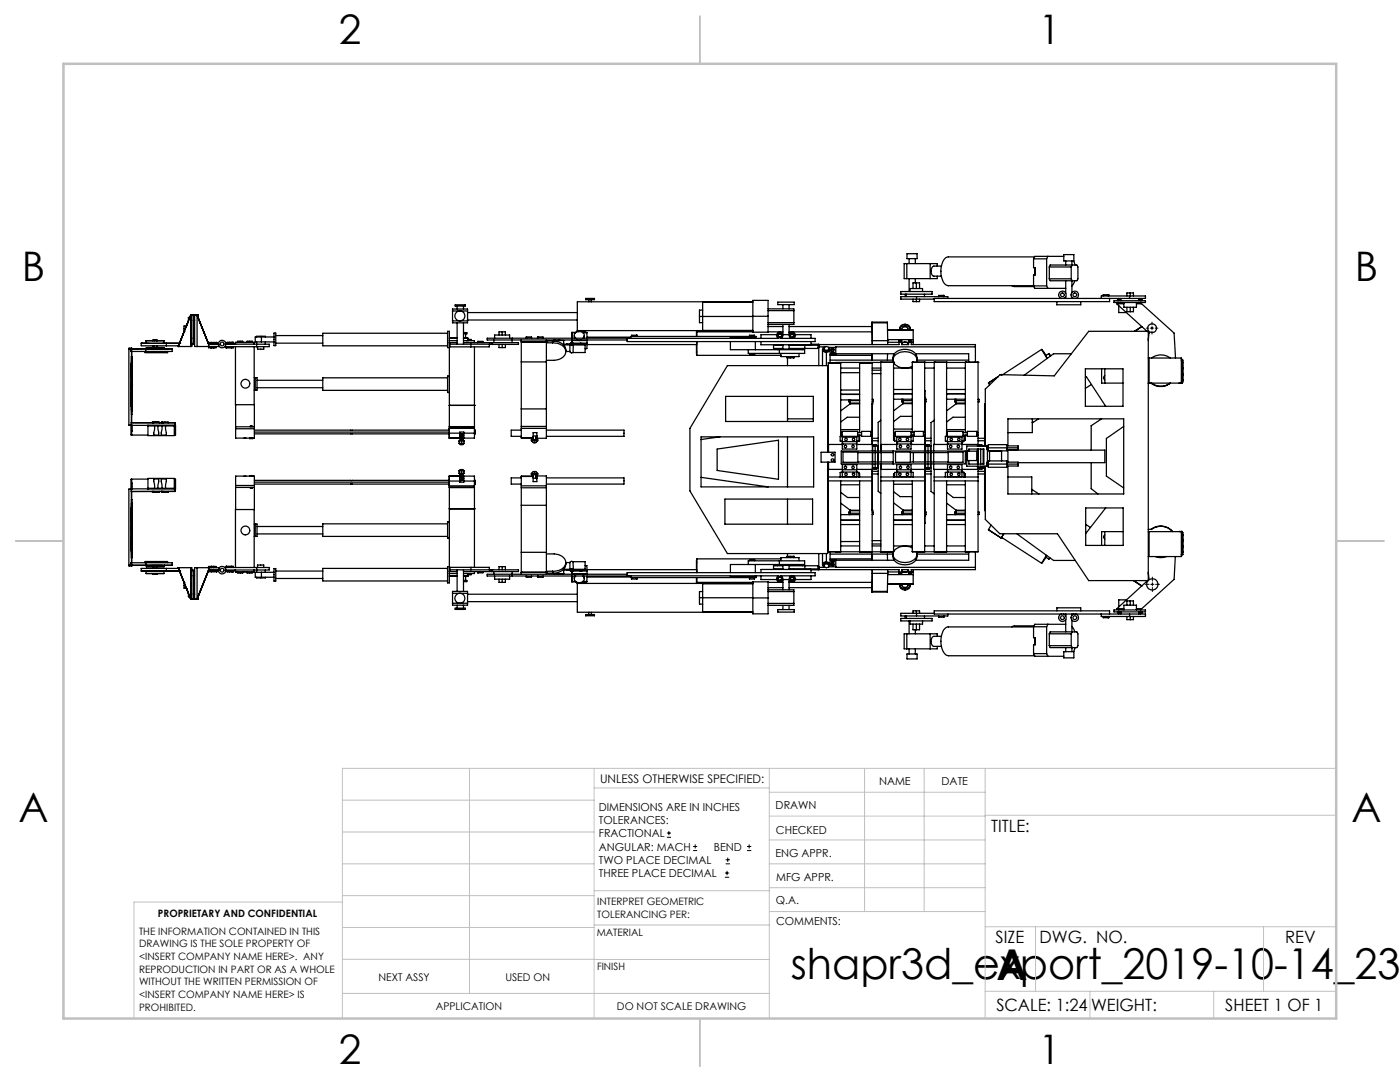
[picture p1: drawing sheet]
<svg xmlns="http://www.w3.org/2000/svg" width="279mm" height="216mm" viewBox="0 0 279 216" stroke-linecap="round" stroke-linejoin="round" font-family="sans-serif">
<g fill="none" stroke="#000" stroke-width=".2">
<path d="M228.7 65.5h.6M229.6 65.5h.6M229.9 64.3v.5M229.9 65.2v.6M229.9 66.1v.6M230.5 65.5h.6M228.5 116.6h.8M229.7 116.6h.6M230 115.1v.9M230 116.3v.6M230 117.2v.8M230.6 116.6h.8"/>
<path d="M133.1 167.1h.8M133.1 166.2h.8M133.5 165.8v.9M138.3 169.7h.8M138.3 168.9h.8M138.7 168.5v.8M144.7 175h.8M144.7 174.2h.8M144.8 172.4h.9M144.8 171.6h.9M145.1 173.8v.8M145.2 171.1v.9"/>
<path d="M149.1 169.7h.8M149.1 168.9h.8M149.5 168.5v.8"/>
</g>
<g fill="none" stroke="#c0c0c0" stroke-width=".2">
<path d="M68.3 159.7h50.3M93.7 153.3v44.9M118.6 153.3v49.9M118.6 157.2h34.9M153.5 153.3v49.9M153.5 158.1h43.1M172.5 153.3v28.6M184.4 153.3v28.6M196.6 153.3v49.9M266.7 153.3h-198.4v49.9M68.3 178.7h50.3M68.3 172.4h50.3"/>
<path d="M68.3 166h50.3M68.3 180h-41.6v23.2M118.6 177.7h35M153.5 167.6h43.1M153.5 162.8h43.1M153.5 172.4h43.1M153.5 177.1h43.1M196.6 162.7h70.1M68.3 198.2h85.2M68.3 191.4l85.2 .1M68.3 185.1h50.3M118.6 184.6h35"/>
<path d="M153.6 181.9h43M196.6 197.8h70.1M196.6 184.9h70.1M206.7 184.9v12.9M217.5 197.8v5.4M242.2 197.8v5.4M252.2 184.9v12.9"/>
</g>
<path d="M139.7 3.2v9.5M3.1 107.9h9.6M266.7 107.9h9.5M139.7 203.2v9.6" fill="none" stroke="#c0c0c0" stroke-width=".25"/>
<path d="M12.7 12.7h254v190.5h-254z" fill="none" stroke="#c0c0c0" stroke-width=".5"/>
<g fill="none" stroke="#000" stroke-width=".25">
<path d="M116.9 59.5h1.7v.3h-1.7zM117.5 59.8v.4M118 59.8v.4M179.8 58.2h6.2v.5h-6.2zM180.7 59.2v-.5h.2v.5M181 52.6h-.6v3h.6M181 52.6v3M181 52.6h6v.5M181 50.6h2v1h-2zM181.4 51.6v1M181.4 55.6v2.6M181.6 58.2v-.6h2.5v.6"/>
<path d="M182.2 59.7v.5h1.3v-.5M182.2 57.6v-1.2h1.3v1.2M182.7 51.6v1M182.7 55.6v.8M182.9 56.4v1.2M182.9 59.7v.5M182.9 59.2h-3.1v.5h3.1M182.9 59.2v.5M182.9 59.2h6.3v.3M182.9 59.7h3.5M184.5 58.7v.5M185.6 52.6v3"/>
<path d="M187 55.1v.5h-6M187.9 53.1h-1.5a1.22 1.22 0 0 0 0 2h1.5M188.3 58.9h-1v.3M188.3 58.9v.3M188.3 58.9l.1 .3M201.9 57l.6 .2h3.8M206.3 51.6v1.8h.3M206.3 51.6h2.6M206.5 51.3h-17.2a1.85 1.85 0 0 0-1.4 1.8 3.8 3.8 0 0 0 1 3.8l.4 .1h19.6M206.6 53.4v1.5M206.6 54.9h-.3v2.1l.2 .5h6.2M208.9 51.6v5.4"/>
<path d="M208.9 57l.2 .5M209.1 51.2l-.2 .4M209.4 53.3l.2-.4h5.3l.2 .4v2.3l-.2 .4h-5.3l-.2-.4M209.4 55.6h4.4M209.4 53.3h4.4M209.4 53.3v2.3M211.9 59.5a.73 .73 0 0 1-.5-1.1 .73 .73 0 0 1 1.2 0 .73 .73 0 0 1-.4 1.1M212.3 50.8h2v1.3h-2zM212.3 51.2h-5.8l-.2 .4M212.7 52.1v.8M212.7 56v2.5M212.7 59.2v.3"/>
<path d="M213.8 53.3v2.3M213.8 55.6l.2 .4M213.9 52.1v.8M213.9 56v2.3M213.9 59.3v.2M214 52.9l-.2 .4M214.2 52.1l.4 .8M214.3 59.5a.73 .73 0 0 1-.4-1.1 .73 .73 0 0 1 1.2 0 .73 .73 0 0 1-.4 1.1M214.5 56l-.6 1.1M221.2 58.8h-1v.3M221.2 58.8h.1v.3M221.2 58.8v.3"/>
<path d="M221.4 59.5v.7h-35v-.7h39M223.3 59.5v.4M223.3 59.8h-.3v.2M223.3 59.9v.1M223.3 59.9h.4M223.7 59.5v.5M224.9 59.1v-.6h1.3v.6M225.4 59.1h3.2v.4h-3.2M225.4 59.1v.4M225.4 59.1h-5.6v.4M225.6 58.5v.6M227.3 59.5v.5"/>
<path d="M227.6 59.5v.5v-.1h-.3M227.6 59.8h.3v.2M25.7 69.6h.5M25.7 69.6v15.2l9.3 .1M26.1 69.6h.1M26.1 69.6v.5l.1-.5M26.2 69.6h.1M26.2 76.7h.1M26.2 76.9h.1M26.2 70.1h2.9M26.2 69.6v15.2M26.2 78.6l.1 4.1"/>
<path d="M26.2 71.2v5.7M26.2 76.9l.1 4.2M26.3 69.5l-.1 .1h3M26.3 69.5h-.5l-.1 .1M26.3 69.5v.1M26.3 70.1v14.2M28.2 68.5v.5h5M29 70.1v.3h4.4v-.3M29.1 69.6h5.3h-1.6M29.1 69.6h-2.9M29.1 69.6v.5M29.1 68.5h-.9h5"/>
<path d="M29.1 68.5h3.6M29.1 68h3.6M29.1 68h1.4M29.1 68v.5M29.2 69.6h.1M29.2 69.4h.1M29.2 69.4h1.3M29.2 69.4v.2M29.2 69.6h3.6M29.2 69.4h3.6h-1.4M30.5 69.4h.9M30.5 68v-.1h.9v.1"/>
<path d="M30.5 69v.4M30.5 68h.9M30.8 67.9v.1M30.8 69v.4M31.3 67.9v.1M31.3 69v.4M31.4 68h1.3M31.4 69v.4M32.7 68.5h3.1M32.7 68v.5M32.8 69.4v.2M33.2 69h2.4"/>
<path d="M33.2 68.5v.5M33.2 68.5h2.6M34.4 69.6v.5h-5.3M35.6 69.1h.1M35.6 69.1h2.5M35.6 69v.1M35.8 68.5h.1M35.8 68.5l-.2 .5M36.7 66.1h.1M36.7 65.6h.3M36.7 66.1l-.9 2.4M38.1 68.5h.1"/>
<path d="M38.1 69.1h.1M38.1 62.9h.1M38.1 62.9l-.2 .5h-.3v.7l-.4 1h-.5v1M38.1 67.5h.1M38.1 63.9h.1M38.1 69h.1M38.1 62.9v6.2M38.1 62.9l-2.5 6.2M38.1 62.9h.5M38.1 62.8h.5v5.8l-.5 .5zM38.6 67.5h.1M38.6 67.5h.2"/>
<path d="M38.8 63.9h-.2v3.6M38.8 62.9h.5M39.3 62.9h.1M39.3 62.9l2.3 5.8M39.3 62.9h-.5v6.2h4.9M39.3 62.9v6.2M39.3 62.9l2.3 5.7M41.6 68.7h.1M41.6 69.1h.1M41.6 68.6h.1M41.6 68.7v.7h.5M41.6 68.7h.2"/>
<path d="M42.1 69.4h.5M42.1 69.4h.1M42.1 69.1v.3M42.2 68.3h1M42.2 68.3h-.3l-.1 .4h1.8M42.2 68.3v.3M42.6 69.4h.1M42.6 69.1v.3M43.1 69.1v.3h-.5M43.2 68.3l.1 .3M43.2 68.3v.3M43.6 68.6a.76 .76 0 0 1 1-.6 .76 .76 0 0 1 .3 1.2 .76 .76 0 0 1-1.3-.2v-.4h-2"/>
<path d="M43.6 68.7h.1M45 69v.2h6.2M45.1 68.7h8.6v.5h-2.5M45.1 68.7v-.2h1.9v.2M45.1 69.2l.1 .2M45.2 69.4h1M45.2 69.2v.2M46.2 69.2v.2M46.3 68.3h-1v.2M46.3 68.3h.3v.2M46.3 68.3v.2M46.5 69.2v.2h-.3"/>
<path d="M47 68.3h.1M47 68.3h3.7v.4M47 68.3v.4M47 69.2v11.6M47.4 68.3v-.2h1v.2M49.3 68.3v-.2h1v.2M50.7 68.3v.4M50.7 75.4h.6v2.5h-.6M50.7 69.2l.1 16.3M50.9 75.4v2.5M51.2 67.2v-.1h1.8v.1M51.2 68.2v1"/>
<path d="M51.3 75.9h13.1M51.3 77.4h13.1M51.4 69.2v.5h1.2v-.5M52.2 67.2h-1.3v1h1.3M52.2 67.2h2.5M52.2 68.2h2.5M52.2 67.2v1M53 68.2v.5M54.7 67.2v-.7h.3v2.5h-.3v-.8M54.7 67.2v1M55 68.5h9.4M55 67h9.4"/>
<path d="M89.3 66.5h-24.9v2.5h24.9M89.3 75.4h-24.9v2.5h24.9M89.7 68v-1.9h-.4v3.3h.4M89.7 68.4v1M89.7 75h-.4v3.3h.4M89.7 69.4v16.1M89.7 67.5h1.5M89.7 68.4h1.5M89.7 68v.4M89.7 68h1.5M89.7 68.4v.3h.1M89.8 68.7v.5h4.2"/>
<path d="M89.8 68.7h4.2M90.3 62.1h1.4M90.3 61.7h3v2.7h-3zM90.3 64h3M90.8 60.8h2.1v.3h-2.1zM91.2 61.1v.6M91.2 64.4v4.3M91.9 62.1h1.4M92.5 66.4h.7v.2h-.7M92.5 61.1v.6M92.5 64.4v4.3M92.5 68.4h5.6"/>
<path d="M92.5 68h2.2v.4M92.9 66.6v.9h-.4h.9h-.5M93.3 63.9h21.9M93.3 62.4h21.9M93.4 67.5v.5h-.3M93.4 67.7h.6v.3M94 68.7v.5M94 68.7h4.1M94.7 69.2v16.3M95.4 68.1h1v.3M95.4 68.1v.3M97.6 68.7v.5h-3.6"/>
<path d="M98.1 68.4h5.4v.3h-5.4M98.1 68.4v.3M98.6 67.8v.6M98.7 67.5v-.6h3v.6M99.6 68.7v.7h1.3v-.7M99.6 66.9v-.7h1.3v.7M100.2 66.2v.7M100.2 68.7v.7M102.2 67.8v.6M102.2 67.5h53.2a.63 .63 0 0 1-.3-1 .63 .63 0 0 1 1 0 .63 .63 0 0 1-.3 1h2.2a.62 .62 0 0 1-.4-.9 .62 .62 0 0 1 1 0 .62 .62 0 0 1-.4 .9h4.5v.7h-37.5v-.7M102.2 67.5h-5v.3h5M102.2 67.5v.3"/>
<path d="M102.2 67.8h23M104 68.2h.1M104 68.2h5M104 67.8v17.7M104 72.2h5M105.1 67.2h1v.3M105.1 67.2l-.1 .3M105.1 67.2v.3M107.4 67.2h1v.3M107.4 67.2l-.1 .3M107.4 67.2v.3M109 68.2h.1"/>
<path d="M109 67.8v17.7M109 68.4h1.3M109 68.1h1.3M110.3 68.4a2.3 2.3 0 0 1 2.6 1.8 2.13 2.13 0 0 1-2.3 1.7h-1.6M110.3 68.1a2.22 2.22 0 0 1 2.6 2.1l.8-.1M110.3 68.1v.3M110.5 67.9l-.2 .2M110.5 67.9h2v.8l1.2-.1M110.5 67.9v.2M110.6 67.8l-.2 .2M110.8 67.8l-.2 .1M111.4 67.8l.3 .1"/>
<path d="M111.7 67.8l.1 .1M112.5 68.8h1.2M113.7 68.7v.1M113.7 70.1a.44 .44 0 0 0 .7 .2M113.7 68.7l.1 .1M113.7 68.6h.1M113.7 68.8h.1M113.7 68.8v1.3M113.7 68.7h.8M113.8 68.8h.1M113.8 68.8l.2 .1 .4-.1v1.5M113.8 68.8h.2"/>
<path d="M113.8 68.6l.1 .1M113.8 68.7h.1M113.9 68.7l.2 .1M113.9 68.7l.1 .1M113.9 68.7a.23 .23 0 0 1 .2-.3 .23 .23 0 0 1 .2 .3M114 68.8h.1M114.1 68.4h-.2l-.2 .3M114.1 68.4h.2l.2 .3M114.1 68.8h.1M114.1 67.8v.6M114.1 66.4h.8M114.1 66.3v.1"/>
<path d="M114.1 66.3v1.2M114.1 66.4l.1 1.1M114.2 67.9h3M114.2 67.8v.6M114.2 68.8h.1M114.2 68.8h2.6M114.3 68.7l-.2 .1M114.3 68.7l-.1 .1M114.3 68.6v.1M114.4 68.5h2.8M114.5 68.7h.1M114.5 68.7h2.3v1.6h-2.4"/>
<path d="M114.6 66.9l.1 .6M114.9 67.5a.8 .8 0 0 1-.1-1.1 .8 .8 0 0 1 1-.2 .72 .72 0 0 1 .8 .4 .72 .72 0 0 1-.3 .9M115.1 67.8l.4 .1 .6-.1M115.3 66l-.4 .3h-.8M115.4 68.7l.5-.2 .6 .2M115.9 66.1l.8 .2M115.9 66.1l-.5 .1M115.9 66v.1M116.2 66.3l.9 .1M116.3 66.4h.8M116.6 66l.3 .3M116.6 67l-.1 .5"/>
<path d="M117.1 66.4l.1 1.1M117.2 67.3h8.7M117.2 68.5l-.1 1.1h-.3M117.2 67.8v.7M125.9 67.5v-.4h25v.4M127 66.9h-1v.2M127 66.9h.1M127 66.9v.2M139 66v1.1M139 68.2v.6h-21.8M139 70.9h16.9M139.1 66.2v.9"/>
<path d="M139.1 66.2h11.1M139.1 66v.2M139.1 68.2l-.1 2.7v-2.1M139.6 63.1v1.3h.6M139.6 63.1h10.6M140.2 61.9h-.6v1.2M144.8 79.1h17.5v5h-17.5zM145.8 67.5v-.2h4.9v.2M145.8 68.2v1.6h9.7M149.3 69.8v.7h6.2M149.6 67.1v-.2h1v.2M149.6 70.5v.3h1v-.3"/>
<path d="M150.2 63.1v-3.2h3.1v3.2M150.2 63.1v3.2h3.1v-3.2M150.2 60.3h-10v5.6M150.2 60.2h-35v5.8h35M150.2 63.1h3.1M150.7 68.2v1.6M151.9 68.2v.6h10v-.6M153.3 64.4h5.1M153.3 65.2h2.9M153.3 61.6h5.1v3.1h-5.1M153.3 62h5.1M153.3 66.2h2.9"/>
<path d="M155 66.8h-3.1v.7M155.2 69.5v.3M155.2 60.3h3.3v.5h-3.3zM155.3 67a.37 .37 0 0 1 .3-.4 .37 .37 0 0 1 .4 .4M155.3 67.1l.4 .2M155.5 69.8h5.1v.7h-5.1M155.5 69.8v.7M155.9 70.5v.7h3.6v-.7M156.2 64.7v2.1h1.3v-2.1M156.2 68.8v.8h1.3v-.8M156.2 68.9h-1.8v.6h1.8M156.2 60.8v.8"/>
<path d="M157.1 71.2v.2h1.3M157.2 71.4v1.6M157.2 79.1v5M157.5 68.9h3.1M157.5 69.5h3.1M157.5 65.2h16.5l.1 1M157.5 60.8v.8M157.5 66.4h.2M157.5 66.2h16.6M157.7 66.4h.1M157.7 68.8v.1M157.7 71.2v.2"/>
<path d="M158.2 67.2l-.1 .1M158.4 71.4h.1M158.4 66.7v.5M158.4 68.8v.1M158.4 71.2v.2M158.5 66.9a.36 .36 0 0 0-.4-.3 .36 .36 0 0 0-.3 .4M158.7 66.8h3.2v.7M160.2 69.5v.3M160.6 68.9h2.8M160.6 68.9v.6M161.7 68.8v.1M161.9 68.7h1.5v4.3"/>
<path d="M163.2 69.4v.1h-2.6M163.2 69.4h.2M163.4 68.9l-.2 .5M163.4 68.8h16v-.8h.6v.8h1.3v-.8h.6v.8h12.8v3.5M163.4 69.2h1.2M164.1 69.7v3.3M164.4 69.5a.51 .51 0 0 0 .5 .6 .51 .51 0 0 0 .5-.6M164.5 69.3a.45 .45 0 0 1 .6-.1 .45 .45 0 0 1 .2 .6 .45 .45 0 0 1-.6 .1 .45 .45 0 0 1-.2-.6zM164.6 69.3a.51 .51 0 0 0-.5 .5 .51 .51 0 0 0 .6 .5h.2M164.9 70.3v2.7M165.2 74.5h.1h-.1M165.3 72.4v17.8"/>
<path d="M165.3 72.4h2.5M165.7 70.9h8.3l.1-.3-.1 1.3M165.7 69.7v2.7M165.7 71.9h12.5M165.9 70.4a.23 .23 0 0 1 .4-.1 .23 .23 0 0 1 .1 .3l-.3 .1zM166.2 70.1l-.3 .1v.3M166.2 70.1l.2 .1v.3M166.2 69.5l-.3 .1v.2M166.2 69.5h.2v.3M166.2 69.5v.2M166.2 70.1v.2M166.8 69.3h-1.4a.55 .55 0 0 1 .2 .7 .55 .55 0 0 1-.7 .3"/>
<path d="M166.8 70.6h11.7M167.8 72.4v14.7M167.8 74.4h3.8M167.8 78.7h3.8M167.8 77.8h3.8M167.8 73.4h3.8M167.8 79.8h3.8M169.4 79.8v.4h.3M169.7 79.8v.1M169.7 79.9v.5M169.7 79.9h1.9M171.6 72.4v13.9"/>
<path d="M171.6 72.4h2.5M174 70.9v1M174 64.4h3.1M174 64.3v.1M174 64.3v.9M174 64.4l.1 3.6M174 64.3h3.1v.1M174.1 72.4v13.9M174.1 66.2v2.6v-.8M174.1 79.7h.2v.5h-.2M174.1 74.5h1.7M174.1 73.4h1.7"/>
<path d="M174.1 73.9h1.7M174.1 68h3.1M175.8 72.3v17.7M175.8 72.3h.1M177.1 64.4l.1 3.6M177.1 70.6v1.3M177.1 65.9h5.1M177.2 68v.8M177.2 68.3h2.2M177.2 67.8h5M178.2 71.8a1.98 1.98 0 0 1 2.4-2.1 2.03 2.03 0 0 1 2.4 2.1M178.3 72.3v15.5h.2"/>
<path d="M178.3 72.3h.1M178.3 79.7h3.8M178.3 72.3l-11.5 .1M178.3 78.6h3.8M178.3 77.7h3.8M178.3 73.4h3.8M179.6 68.1l.2 .1h-.2zM180 79.7v.5h.2M180 68.3h.5M180 65.9a.62 .62 0 0 1 .6-.7 .62 .62 0 0 1 .6 .7M180.2 79.7v.2M180.2 79.9v.5"/>
<path d="M180.2 79.9h1.9M180.5 68.3l-.4 .1-.1 .3M180.5 68.3h.2M180.6 65a.78 .78 0 0 0-1 .9M180.6 65a.78 .78 0 0 1 1 .9M180.6 64.7a.86 .86 0 0 1 1 1M180.6 64.7a.87 .87 0 0 0-1 1M180.6 64.7v.3M180.7 68.3l.3 .1 .2 .4M180.7 68.3h.6M181.9 68.3h.3M182.1 72.3v14"/>
<path d="M182.1 72.3h.1M182.1 72.3h13.1M182.2 65.9v2.9M182.7 70.6h10.6v1.7M182.9 72.3a1.58 1.58 0 0 0-1.3-2 2.53 2.53 0 0 0-3.4 1.4 2.12 2.12 0 0 0 2.7 1.7l1.2-.3M183 71.9h10.3M184.5 72.3v14M184.5 72.3h.1M184.5 73.4h1.9M184.5 77.9h.1M184.5 78h.1M184.5 79.5h.1"/>
<path d="M184.5 79.9h.1M184.6 79.4h.1M184.6 79.4v.5M184.6 79.9v.5M184.6 79.7h.2v.5h-.2M184.6 77.9v1.6M186.4 72.3v16.4M186.4 72.3h.1M188.9 72.3v14.8M188.9 72.3h.1M188.9 79.7h3.8M188.9 78.6h3.8"/>
<path d="M188.9 77.7h3.8M188.9 73.4h3.8M190.5 79.7v.5h.3M190.8 79.9v.5M190.8 79.7v.2M190.8 79.9h1.9M192.7 72.3v14M192.7 72.3h.1M194.7 69.2h-27.9v1.5h-1.1M195.2 72.3v14M195.2 72.3h.1M195.2 79.7h.2v.5h-.2"/>
<path d="M197.3 76.4l.2 .4M197.3 76.4h.1M199.2 75.1l-1.9 1.3M199.8 74.7h.1M199.8 74.8h.1M207.9 69.7l-7.8 5.1M208.8 70.9l-.9-1.2 1.1 1.8M209.3 70.6l-.6 .3 .3 .6M209.7 71l-.4-.4 .3 .4M210.9 60.2v.6h4.8v-.6M213.8 70.6h-3.5l-5.9 4.3M216.6 73.6h7.5v7.5h-7.5z"/>
<path d="M216.6 75.3l.2-.1 3.9 5.9M217.8 76.7l-1.2 .8M219.9 73.6v2.8h4.2M220.5 75a.53 .53 0 0 0 0 .8M220.5 73.6v2.8M222.3 60h6.3v.4h-6.3zM223.3 60.4v.1M223.3 61v1.4h1.5M223.3 60.5v.1M223.3 60.5h1M224.3 60.4v.9h2.5v-.9M224.3 60.6h-1.5l6.1 5.5"/>
<path d="M224.9 61.3v.9h1.3v-.9M225.6 61.3v.9M226.8 60.6h1l6.5 5.9 .3 4.9M226.8 60.5h.8M227.6 60.4v.1M227.6 60.5v.1M227.9 65.2l-1.5 .9M227.9 65.2l-1.4 .9M229.2 71.4h6.6v5h-6.6M229.2 66.3l.1 .2-.1 1.4M229.2 67.6v.1M229.2 71.4v5"/>
<path d="M229.8 76.4l-.6 .1M229.8 71.4a3.1 3.1 0 0 1 3.8 0M229.8 76.4a3.1 3.1 0 0 0 3.7 0M233.6 76.4a3.2 3.2 0 0 1-3.9 .1M235.3 76.4l.5 .1M235.8 71.6v4.9M235.8 76.5h.1M235.9 71.9h-.1h.3v.4M235.9 74.5h.2M235.9 73.6h.2M235.9 73.3h.2M235.9 72.3h.2"/>
<path d="M235.9 75.8h.2M235.9 74.8h.2M236.1 75.8v.4h-.3M236.1 73.3v.3M236.1 74.5v.3M236.1 73.6v.9M236.1 72.3v1M236.1 74.8v1M26.1 84.8v2h.2M26.2 97.6h.1M26.2 84.8h.1M26.2 97.6h-.5v15.2"/>
<path d="M26.2 84.9v-.6h8.8v.6M26.2 97.6v15.2M26.2 98.1h4.2M26.2 98.1h8.8M26.2 82h.1M26.2 99.7h.1M26.2 82.7h.1M26.3 95.6h-.2v2M26.3 99.7l-.1 11.7M26.3 99.7l-.1 11.6M26.3 98.1v14.2M26.3 82.7l-.1 .1"/>
<path d="M26.4 84.9l-.1 1.9h3.2M29.5 85v1.9h5.3v-1.9M29.5 97.4v-1.9h5.3v1.9M29.5 95.6h-3.2l.1 1.9M29.5 97.4v.2h5.3v-.2M29.5 97.5h-3.3v.6M29.5 85h5.3M29.5 84.8v.2M29.5 97.4h5.3M30.4 98.1h.1M30.4 98.1v.1h1.2M30.5 84.2h1.3v.1h-1.3z"/>
<path d="M30.5 84.3h.1M30.5 98.1h1.3M30.5 98.1h.1M30.5 98.1v.1h1.3v-.1M30.8 97.4l-.1-1.8h1l-.2 1.8M30.8 85l-.1 1.8h1l-.2-1.8M31.6 84.2h-1.2l.1 .1M31.6 84.2h.1M31.6 98.2h.1M31.8 98.1h.4M32.2 84.3h.1M32.2 98.1h.1"/>
<path d="M32.2 84.3h.3M32.2 98.1h.3M32.2 96v-.4h1l-.1 1.8M32.2 96l.1 1.4M32.3 98.1v.1M32.3 84.2h1.2v.1h-1M32.3 85l-.1 1.4M32.3 84.2v.1M32.5 98.1h1M32.5 84.3h.1M32.5 98.1h.1M33.1 85l.1 1.8h-1v-.4"/>
<path d="M33.5 98.1v.1h-1.2M33.5 98.1h1.5M34.8 95.6h.2v1.9M34.8 84.8v.2M34.8 97.5h.2M35 97.5v.6M35 84.8v2h-.2M35 84.8v.1M47 85.5v1.9h3M47 85.2h3.8M47 85.5h3.8M47 96.9v4.8h3.8"/>
<path d="M47 97.3h3.8M47 96.9h3.8M49.8 87.5h.6zM49.8 94.9l.6 .1zM50 95h-3v1.9M50 97.3v.1h.1M50 87.4v.1M50.1 87.4h.2M50.1 87.4h-.1M50.1 85h.2v.2M50.1 85h-.1v.2M50.1 85v.2"/>
<path d="M50.1 87.4v.1M50.1 95h.1M50.1 97.3v.1M50.3 95h.5v1.9M50.3 97.3v.1h-.2M50.3 87.4v.1M50.8 85.5v1.9h-.5M50.8 86.6h38.9l-.1 .9 2.3-.1M50.8 96.6h38.8v.4M50.8 96.9l-.1 16.3M50.8 80.7l-3.8 .1v4.7M50.8 86.2h38.9"/>
<path d="M50.8 96.2h38.9M89.6 85.4l.1 .4h-38.9M89.6 97h.1M89.6 85.4l5.1 .1M89.7 97.3h5M89.7 85.1h5M89.7 86.4v1l2.2-.1M89.7 85.5v.9M89.7 96v.9M89.7 96v-1h2.1v1M89.7 96.9v16.2M89.7 80.9h.1"/>
<path d="M89.7 96.9h5M89.7 97.2h5M89.7 85.2h5M89.7 86.4h2.1M89.7 96h2.1M89.7 80.9h5M91.6 88h1M91.6 88.5h.5M91.6 88.5a.62 .62 0 0 0 1 0M91.6 94.4h1M91.6 93.9h.5M91.6 93.9a.62 .62 0 0 1 1 0"/>
<path d="M91.6 88v.5M91.6 93.9v.5M91.6 94.4l.3 .3M91.8 86.4v1M91.8 86.4v-.2h.8v.2M91.8 96v.2h.8v-.2M91.8 86.6h.1M91.8 95.8h.1M91.8 95.1h.1M91.8 86.9h.1M91.8 95.5h.1M91.9 87.7h.5"/>
<path d="M91.9 95h-2.3v.8h-38.8M91.9 94.7h.5M91.9 95.8l.2 .1M91.9 87.7l-.3 .3M91.9 86.6v1.1M91.9 94.7v1.1M92.1 88.5h.5M92.1 86.5l.3 .1M92.1 86.5l-.2 .1M92.1 93.9h.5M92.1 86.5v2M92.1 93.9v2"/>
<path d="M92.4 95h2.3v1M92.4 95.8l-.3 .1M92.4 87.7l.2 .3M92.4 86.6h.2M92.4 86.6v1.1M92.4 94.7v1.1M92.4 95.8h.2M92.4 95.1h.2M92.4 86.9h.2M92.4 87.3h.2M92.4 95.5h.2M92.6 86.4v1"/>
<path d="M92.6 95v1M92.6 86.4h2.1M92.6 96h2.1M92.6 88v.5M92.6 93.9v.5M92.6 94.4l-.2 .3M94.7 86.4v1h-2.3M94.7 85.5v.9M94.7 96v.9M94.7 85.8h.2v.4M94.7 80.9h.1M94.7 95.8h.2v.4"/>
<path d="M94.7 96.9v16.3M94.7 86.2h.2M94.7 96.2h.2M94.9 86.2v.4h-.2M94.9 96.2v.4h-.2M104 87.3h2.4v-1h.7v1M104 85.5v1.8M104 95.1h2.4v1h.7v-1M104 95.1v1.8M104 85.8h-2v1.3h2M104 95.4h-2v1.2h2M104 85.5h5"/>
<path d="M104 87.3v.1M104 96.9v17.7M104 85.1h5M104 97.3h5M104 96.9h5M104 81.6h5M106 94.5h.7M106 94.5v.2h1.3v-.2M106 87.9h.7M106 87.9v-.2h1.3v.2M106 87.9l.4 .4h.3M106.4 87.1h.1"/>
<path d="M106.4 95.4h.1M106.4 87.1h.5M106.4 95.4h.5M106.4 95l-2.4 .1M106.4 87.1v.6M106.4 94.7v.7M106.7 94.5h.6M106.7 94.1h.2l.4 .4M106.7 94.1h-.3l-.4 .4M106.7 87.9h.6M106.7 87.9v.4M106.7 94.1v.4"/>
<path d="M106.9 95h.2M106.9 87.1h.2M106.9 95.4h.2M106.9 87.1v.6M106.9 94.7v.7M107.1 95.1v-.1h1.9v1.9M107.1 95.1h.1M107.1 86.9h.1M107.1 95.5h.1M107.1 86.9v.4M107.1 95.1v.4M107.1 87.3l-.2 .1"/>
<path d="M107.3 87.9l-.4 .4h-.2M109 85.5v2h-1.9v-.2M109 85.8h15.5v1.3h-15.5M109 95.4h15.5v1.2h-15.5M109 96.9v17.7M139.9 87.2h22.5v10h-22.5zM139.9 95.2l13.4 2M143.1 89.6l12.3-1.8v7.8l-12.3-1.7zM143.7 87.2l-3.8 .5M144.7 99.6h17.5v5h-17.5zM157.2 83.6h5.1M157.2 87.2v10"/>
<path d="M157.2 99.6v5M163.9 90.2h2.8v2h-2.8zM165.2 90.2v-17.2h-20l-7.5 12.5v12.5l7.5 12.5h20v-18.3M165.2 98.4l.1 .1M165.3 96h8.8v14.1M165.3 96v14.1M165.3 95.2v.8M165.3 83.9h-.1M165.3 92.3v2.9M165.3 92.2v1.5h2.8M167.8 96v14.1M167.8 98.2l1.4 1.1h2.4"/>
<path d="M167.8 85.7h3.8M167.8 96.7h3.8M167.9 90h24.8v2.6h-24.8zM168.1 87.1v-1h3.1v1M168.1 86.3h-.3v.5h.3M168.1 88.6h.1M168.1 93.7h.1M168.1 88.1h2.9v.5M168.1 88.1v.5M168.1 88.1h.1M168.1 94.2h.1M168.1 93.7v.5"/>
<path d="M168.1 88.7h-2.8v1.5M168.1 88h-.4v-.9h3.7v.9h-.4M168.1 88.6h2.9v1h-2.9zM168.1 88.1v-.9h2.9v1M168.1 92.7h2.9v1h-2.9zM168.1 94.3h-.4v.9M168.2 90.2h3v2.1h-3zM169.7 80.4h1.9M169.7 80.4v.2M171 93.7v.5h-2.9v.9h2.9v-1M171 93.7h3.1v1.5h-8.8M171 94.3h.4v.9"/>
<path d="M171.2 86.3h.7M171.2 86.8h.7M171.2 92.2h7.1M171.2 90.3h7.1M171.4 94.5h.2v.7M171.6 86.8v1.1h-.2M171.6 96v14.1M171.6 83.3h-2.5l-1.3 .9M171.6 80.6h-1.9l-1.9 1.4M171.9 86.1h1.9v1h-1.9zM173.8 86.3h.3M173.8 86.8h.3"/>
<path d="M174.1 86.8v1.9h-3.1M174.1 80.6h.1M174.1 86.3v.5M174.1 87.9h1.2M174.1 87.5h1.2M174.1 94.1h1.2M174.1 94.6h1.2M174.1 80.6v9.4M174.1 89h.2M174.1 90.3v1.9M174.1 92.6v9.2M174.1 93.3h.1"/>
<path d="M174.2 92.6v.8h.5M174.2 90.3v1.9M174.3 89h.1M174.4 89v-.3h.5v.3M174.4 93.4v.2h.5v-.2M174.7 89h-.5v1M174.7 89h.5M174.7 93.4h.5M174.7 89v1M174.7 90.3v1.9M174.7 92.6v.8M175.2 89h.1"/>
<path d="M175.2 89v1M175.2 90.3v1.9M175.2 92.6v.8M175.2 93.4h.1M175.3 92.6v5.4l.5 .5M175.3 90.3v1.9M175.8 92.6v2.6M175.8 96v14.1M175.8 95.2h8.7M175.8 96h8.7M175.8 95.2v.8M175.8 83.9l-.5 .4v5.7"/>
<path d="M175.9 92.6v1.1h3.1M175.9 90.3v1.9M178.3 90v2.6M178.3 96v14.1M178.3 98.1l1.3 1h2.5M178.3 85.6h3.8M178.3 96.6h3.8M178.5 94.5h-.2v.7M178.7 87.1v-1h3.1v1M178.7 86.3h-.3v.5h.3M178.7 90.2h3v2.1h-3zM179 93.7v.5h2.8v.9h-2.8v-1"/>
<path d="M179 88.2h.1M179 94.1h.1M179 88.7h-3.1v1.3M179 88h-.5v-.9h3.7v.9h-.4M179 88.6h2.8v1h-2.8zM179 92.7h2.8v1h-2.8zM179 94.3h-.5v.9M180.2 80.4h1.9M180.2 80.4v.2M181.7 92.2h7.5M181.7 90.3h7.5M181.8 93.7h.1"/>
<path d="M181.8 88.6h.1M181.8 94.2h.1M181.8 93.7v.5M181.8 88.1h.1M181.8 88.1h-2.8v.5M181.8 88.1v.5M181.8 88.7h2.8M181.8 86.3h.6M181.8 94.3h.4v.9M181.8 88.1v-.9h-2.8v1M181.8 93.7h2.8M181.8 86.8h.6"/>
<path d="M182.1 86.8v.3M182.1 96v14.1M182.1 80.5h-1.9l-1.9 1.5M182.1 83.1h-2.4l-1.4 1M182.3 90.3v1.9M182.4 86.1h1.9v1h-1.9zM184.3 86.3h.4v.5h-.4M184.5 86.8v1.9M184.5 93.7v1.5M184.5 96v14.1M184.5 95.2v.8M184.5 80.4h.1"/>
<path d="M184.6 80.4v5.9M184.6 87.9h1.2M184.6 87.5h1.2M184.6 94.1h1.2M184.6 94.6h1.2M184.6 86.8v3.2M184.6 90.3v1.9M184.6 92.6v9.3M184.6 93.4h.2M184.6 89h.1M184.7 92.6v.8h.5M184.7 90.3v1.9"/>
<path d="M184.8 93.4h.1M185 93.4v.2h.5v-.2M185 89v-.3h.5v.3M185.2 89h-.5v1M185.2 89h.5M185.2 93.4h.5M185.2 89v1M185.2 90.3v1.9M185.2 92.6v.8M185.7 89h.1M185.7 89v1M185.7 90.3v1.9"/>
<path d="M185.7 92.6v.8M185.7 93.4h.1M185.8 90.3v1.9M185.8 92.6v5.5l.6 .4M186.3 92.6v1.1h2.8M186.3 90.3v1.9M186.4 93.7v1.5M186.4 96v14.1M186.4 95.2h8.8M186.4 96h8.8M186.4 95.2v.8M186.4 83.9l-.6 .4v5.7"/>
<path d="M188.9 96v14.1M188.9 98.2l1.4 1.1h2.4M188.9 85.7h3.8M188.9 96.7h3.8M189.1 87.1v-1h3.1v1M189.1 86.3h-.2v.5h.2M189.1 88.6h.1M189.1 93.7h.1M189.1 88.1h.1M189.1 88.1h2.9v.5M189.1 88.1v.5M189.1 94.2h.1"/>
<path d="M189.1 93.7v.5M189.1 88.7h-2.8v1.3M189.1 88h-.4v-.9h3.7v.9h-.4M189.1 88.1v-.9h2.9v1M189.1 88.6h2.9v1h-2.9zM189.1 92.7h2.9v1h-2.9zM189.1 94.3h-.4v.9M189.2 90.2h3v2.1h-3zM190.8 80.4h1.9M190.8 80.4v.2M192 93.7v.5h-2.9v.9h2.9v-1M192 94.1h.1"/>
<path d="M192 88.2h.1M192 88.7h3.1v.3M192 94.3h.4v.9M192.2 86.3h.8M192.2 86.8h.8M192.4 94.5h.3v.7M192.7 86.8v1h-.3M192.7 96v14.1M192.7 83.3h-2.5l-1.3 .9M192.7 80.6h-1.9l-1.9 1.4M193 86.1h1.9v1h-1.9zM193.1 90h1.8v1.9h-1.8z"/>
<path d="M193.4 90v-.4h3v3h-3v-.7M194.9 86.3h.3M194.9 86.8h.3M195.1 89.6v3M195.1 93v.7h-3.1M195.1 92.3h.1M195.1 90.1h.1M195.2 86.8v2.2M195.2 93.4v-.4v2.2M195.2 96v14.1M195.2 93.4h.5M195.2 89h.5"/>
<path d="M195.2 93.4h.1M195.2 89h.1M195.2 86.3v.5M195.2 87.9h1.3M195.2 87.5h1.3M195.2 94.1h1.3M195.2 94.6h1.3M195.2 89.6v3M195.2 95.2v.8M195.4 89v-.3h.5v.3M195.5 93.4v.2h.5v-.2M195.7 89h.5"/>
<path d="M195.7 89h.1M195.7 89.6v3M195.7 93v.4M196.1 89h.1M196.1 89h.4M196.2 93v.4h-.5M196.2 89.6v3M196.2 93.3h.3M196.5 93v8.8l.1 .2M196.6 89v-11.4l3-2.8 10.8 .2 6.9-8.9h11.9v49.8h-11.9l-6.3-9.4h-11.5l-2.9-2.9v-10.6M196.6 80.5l-.1 .1v8.4M197 89h-4.1v4h4.2l-.1-.4"/>
<path d="M197 89.4v.3h.2M197 92.6h6.2M197 89.4h6.2M197.1 89.7l-.1 2.9M197.1 93h.1M197.1 92.2h.1M197.2 92h3.8v1.2h-3.8zM197.2 88.7h3.8v1.3h-3.8zM197.2 89h-.2v.4M197.5 92v-2h2.4v2M201 92.2h2.2v.4M201 89h2.2v.4"/>
<path d="M201.2 95.2h4.7v3.4M201.2 89v-5.4h23.1v15h-23.1v-5.6M201.2 89.7v2.5M201.2 89.8h19.3v2.5h-17.3M203.2 92.6v.4h-2.2M203.2 89.4v.3h-2.2M205.9 97.6l1.4 1M205.9 97.7l.1 .1M206 97.8l-.1 .2M206 97.8l-.1 .1M206 84.3h.1M206 83.6v2.7h-4.8"/>
<path d="M207.3 83.6l-1.3 .8M217.8 92.3v5.2l1.3 1.1M219.9 83.6l-2.1 1.3v4.9M224.3 85.1l-3.5 2.4v7.5l3.5 2.4M25.7 112.8h3.5M25.7 112.8l.1 .2h.5M26.1 112.8h.1M26.1 112.8v-.5l.1 .5M26.2 112.8h.1M26.2 105.7h.1M26.2 100.4h.1M26.2 105.6h.1"/>
<path d="M26.2 112.8l.1 .2M26.3 112.8v.2M29 112.3v-.3h4.4v.3M29.1 112.3v.5h5.3h-1.6M29.1 112.3h5.3v.5M29.1 112.3h-2.9v.5M29.1 113.9h3.6M29.1 114.4h1.4M29.1 114.4h3.6M29.1 113.9v.5M29.2 112.8h.1M29.2 113.1h1.3"/>
<path d="M29.2 113.1h.1M29.2 112.8v.3M29.2 112.8h3.6M29.2 113.1h3.6h-1.4M30.5 113.1h.9M30.5 113.1v.3M30.5 114.4v.1h.9v-.1M30.5 114.4h.9M30.8 113.1v.3M30.8 114.4v.1M31.3 113.1v.3M31.3 114.4v.1"/>
<path d="M31.4 114.4h1.3M31.4 113.1v.3M32.7 113.9h3.1M32.7 113.9v.5M32.8 112.8v.3M33.2 113.4h-5v.5M33.2 113.9h-5h.9M33.2 113.4h2.4M33.2 113.4v.5M33.2 113.9h2.6M35.6 113.3h.1M35.6 113.3h2.5"/>
<path d="M35.6 113.3l2.5 6.2M35.6 113.3v.1M35.6 113.4l.2 .5M35.8 113.9h.1M35.8 113.9l.9 2.4M36.7 116.3v1.1h.5l.4 .9v.8h.3l.2 .5M36.7 116.3h.1M36.7 116.8h.3M38.1 113.9h.1M38.1 119.5h.1M38.1 113.3h.1M38.1 118.5h.1"/>
<path d="M38.1 114.9h.1M38.1 113.4h.1M38.1 113.3v6.3M38.1 119.6h.5M38.1 113.3l.5 .5v5.8h-.5zM38.6 114.9v3.6h.2M38.6 114.9h.1M38.6 114.9h.2M39.3 119.5h.1M39.3 113.3v6.3M41.6 113.8h.1M41.6 113.3h.1"/>
<path d="M41.6 113.8l-2.3 5.8M41.6 113.8h.2M41.8 113.8h1.8a.74 .74 0 0 1 1-.7 .74 .74 0 0 1 .2 1.2 .74 .74 0 0 1-1.2-.3v-.2M42.1 113h.5M42.1 113h.1M42.1 113h-.5v.8M42.1 113v.3M42.2 114.1h1M42.2 113.8v.3M42.6 113h.5v.3M42.6 113h.1M42.6 113v.3"/>
<path d="M43.2 113.8v.3M43.3 113.8l-.1 .3M43.6 113.7h.1M43.6 113.7h-1.8l.1 .4h.3M43.7 113.3h-4.9v6.3l.5-.1M45.2 113h1M45.2 113l-.1 .2M45.2 113v.2M45.3 113.9v.2h1M46.2 113h.3v.2M46.2 113v.2M46.3 113.9v.2"/>
<path d="M46.6 113.9v.2h-.3M47 114.1h.1M47 113.7v.4M47 101.6v11.6M47.4 114.1v.2h1v-.2M49.3 114.1v.2h1v-.2M50.7 113.7v.4M50.7 104.6h.6v2.4h-.6M50.7 113.7v.4h-3.7M50.9 104.6v2.4M51.2 113.2h2.5v.5l-8.6 .1v.1h1.9v-.2M51.2 115.2v.1h1.8v-.1"/>
<path d="M51.2 113.2h-6.2v.2M51.2 113.2v1M51.3 106.5h13.1M51.3 105.1h13.1M51.4 113.2v-.5h1.2v.5M52.2 114.2h-1.3v1h1.3M52.2 114.2h2.5M52.2 114.2v1M52.2 115.2h2.5M53 113.7v.5M54.7 114.2v-.7h.3v2.5h-.3v-.8M54.7 114.2v1"/>
<path d="M55 115.4h9.4M55 113.9h9.4M89.3 113.4h-24.9v2.5h24.9M89.3 104.5h-24.9v2.5h24.9M89.7 113.1v1M89.7 113.1h-.4v3.2h.4v-1.9M89.7 104.1h-.4v3.3h.4M89.7 101.5h.1M89.7 114.1h1.5M89.7 114.9h1.5M89.7 114.1v.3M89.7 114.4h1.5"/>
<path d="M89.7 101.5h5M89.8 113.7h4.2M89.8 113.7h-.1v.4M90.3 118h3v2.8h-3zM90.3 118.4h3M91.2 113.7v4.3M92.5 114.9h.9zM92.5 115.8h.7v.3h-.7M92.5 113.7v4.3M92.5 114.1h5.6M92.9 114.9v.9M93.1 114.4h.3v.5"/>
<path d="M93.3 118.6h21.9M94 113.2h-4.2v.5M94 113.2v.5M94 113.2h3.6v.5M94 113.7h4.1M94 114.4v.3h-.6M94.7 101.5h.1M94.7 114.1v.3h-2.2M95.4 114.1v.2M96.4 114.1v.2h-1M98.1 113.7h.1M98.1 113.7h5.4v.4h-5.4"/>
<path d="M98.1 113.7v.4M98.6 114.1v.5M98.7 114.9v.7h3v-.7M99.6 113.7v-.6h1.3v.6M99.6 115.6v.6h1.3v-.6M100.2 113.1v.6M100.2 115.6v.6M102.2 114.1v.5M102.2 114.6h-5v.3h5M102.2 114.6v.3M102.2 114.6h23M102.2 114.9h23.7"/>
<path d="M104 114.2h.1M104 114.2h5M104 110.2h5M104 100.8h5M105 114.9l.1 .3M105.1 114.9v.3M106.1 114.9v.3h-1M107.3 114.9l.1 .3M107.4 114.9v.3M108.4 114.9v.3h-1M109 114.2h.1M109 110.5h1.6a2.02 2.02 0 0 1 2.3 2 2.29 2.29 0 0 1-2.6 1.5"/>
<path d="M109 114h1.3M109 114.4h1.3M110.3 114v.4M110.3 114.4l.2 .1M110.4 114.4l.2 .2M110.5 114.4v.1M110.6 114.5l.2 .1M111.7 114.5l-.3 .1M111.8 114.5l-.1 .1M112.5 113.6h1.2M113.7 112.3h-.8a2.19 2.19 0 0 1-2.6 2.1M113.7 113.6v.2"/>
<path d="M113.7 113.7l.2 .3h.2M113.7 113.8h.1M113.7 113.6h.1M113.7 112.3v1.3M113.7 113.7h.2M113.7 113.8l-1.2-.1v.8h-2M113.8 113.6h.1M113.8 113.6l-.1 .1M113.8 113.6h.2M113.9 113.7a.23 .23 0 0 0 .2 .3 .23 .23 0 0 0 .2-.3M113.9 113.7l-.1 .1M113.9 113.7h.4"/>
<path d="M114 113.6h.1M114 113.6l-.1 .1M114.1 113.6h.1M114.1 113.6l-.2 .1M114.1 113.6l.2 .1M114.1 114v.6M114.1 114.9v.1M114.1 115v1.1M114.1 116.1h.9M114.1 116h.8M114.1 116v.1M114.2 114.5h3"/>
<path d="M114.2 114v.6M114.2 114.9l-.1 1.1M114.2 113.6h.1M114.2 113.6l.1 .1M114.2 113.6h2.6M114.3 113.7v.1M114.3 113.7h.2M114.4 112.1v1.5l-.2-.1-.4 .1M114.4 112.1l-.3-.1-.4 .3M114.4 113.9h2.8M114.4 112.1h2.4v1.6l-2.3 .1M114.5 113.8h.1"/>
<path d="M114.5 113.7l-.2 .3h-.2M114.5 113.7v.1M114.7 114.9l-.1 .6M114.9 114.9a.8 .8 0 0 0-.1 1.1 .8 .8 0 0 0 1 .2 .72 .72 0 0 0 .8-.4 .72 .72 0 0 0-.3-.9M114.9 116.1l.4 .3M115.1 114.6l.4-.1 .6 .1M115.4 113.7l.6 .2 .5-.2M115.4 116.2l.5 .1M115.9 116.3v.1M116.3 116h.8M116.5 114.9l.1 .6M116.7 116.1l-.8 .2"/>
<path d="M116.8 112.9h.3l.1 1M116.9 116.1l-.3 .3M117.1 116l-.9 .1M117.2 113.7h21.8v.6M117.2 115.1h8.7M117.2 113.9v.7M117.2 114.9l-.1 1.1M125.2 114.3h37.5v.6h-4.5a.62 .62 0 0 1 .4 .9 .62 .62 0 0 1-1 0 .62 .62 0 0 1 .4-.9h-2.2a.62 .62 0 0 1 .3 .9 .62 .62 0 0 1-1 0 .62 .62 0 0 1 .3-.9h-30.2zM125.9 114.9v.4h25v-.4M126 115.3v.2h1M127 115.5h.1M127 115.3v.2"/>
<path d="M139 113.7v-2.2l.1 2.8M139 115.3v1.1M139 111.5h16.9M139.1 115.3v.9M139.1 116.2h11.1M139.1 116.2v.2M139.6 119.3v1.2h.6M139.6 119.3h13.7M140.2 118h-.6v1.3M145.8 114.9v.2h4.9v-.2M149.6 115.3v.2h1v-.2M149.6 111.9v-.2h1v.2"/>
<path d="M150.2 116.1h3.1v6.4h-3.1zM150.2 116.5h-10v5.6h10M150.2 116.4h-35v5.8h35M150.7 112.6v1.7M151.9 114.9v.7h3.1M151.9 114.3v-.7h10v.7M153.3 118h5.1M153.3 117.3h2.9M153.3 117.7h5.1v3.1h-5.1M153.3 116.2h2.9M155.2 112.6v.3M155.3 115.4a.37 .37 0 0 0 .3 .4 .37 .37 0 0 0 .4-.3"/>
<path d="M155.5 111.9h5.1v.7h-5.1M155.5 111.9v.7M155.5 112.6h-9.7v1.7M155.5 111.9h-6.2v.7M155.7 115.1l-.4 .2M155.9 111.9v-.6h3.6v.6M156.2 117.7v-2.1h1.3v2.1M156.2 113.6v-.8h1.3v.8M156.2 112.9h-1.8v.6h1.8M157.2 110.5v.5M157.5 112.9h3.1M157.5 113.5h3.1"/>
<path d="M157.5 116.2h16.6M157.7 111v.3M157.7 113.5v.1M157.7 116h-.2M157.8 115.5a.35 .35 0 0 0 .3 .3 .35 .35 0 0 0 .4-.3M158.4 111h.1M158.4 111h-1.3v.3M158.4 111v.3M158.4 113.5v.1M158.4 115.3v.4M160.2 112.6v.3M160.6 112.9v.6"/>
<path d="M160.6 112.9h2.6M161.7 113.5v.1M161.9 114.9v.7h-3.2M163.2 113l.2 .5M163.2 113h.2M163.2 112.9h.1M163.2 112.9v.1M163.4 113.5h-2.8M163.4 113.2h1.2M163.4 110.5v3.2h-1.5M164.1 110.5v2.2M164.4 112.9a.5 .5 0 0 1 .5-.6 .5 .5 0 0 1 .5 .6"/>
<path d="M164.5 112.7a.44 .44 0 0 1 .7-.2 .44 .44 0 0 1 0 .7 .45 .45 0 0 1-.5 0 .45 .45 0 0 1-.2-.5zM164.9 112.1a.55 .55 0 0 1 .7 .3 .55 .55 0 0 1-.2 .7h1.4M164.9 112.1a.55 .55 0 0 0-.7 .4 .55 .55 0 0 0 .4 .7M164.9 110.5v1.6M165.2 107.8l.1 .1h-.1M165.3 110.1h13M165.3 110.1h2.5M165.7 110.1v2.6M165.7 111.7h1.1v1.5h27.9M165.7 110.6h12.5M165.9 112.6v.2l.3 .1M165.9 111.9v.2l.3 .2"/>
<path d="M166 111.8a.22 .22 0 0 1 .3-.1 .22 .22 0 0 1 .1 .3 .22 .22 0 0 1-.3 .1 .22 .22 0 0 1-.1-.3zM166.2 112.1v.2M166.2 112.7v.2M166.4 111.9v.3l-.2 .1M166.4 112.6v.2l-.2 .1M166.8 110.1h.1M166.8 111.8h11.7M167.8 110.1h.1M167.8 102.7h3.8M167.8 108.1h3.8M167.8 103.8h3.8M167.8 104.7h3.8"/>
<path d="M167.8 108.9h3.8M167.8 100.4l1.9 1.4h1.9M169.7 101.9v.5M169.7 102.4v.3M169.7 102.2h-.3v.5M169.7 101.9h1.9M169.7 101.8v.1M169.7 102.4h1.9M171.6 110.1h.1M171.6 110.1h2.5M174 110.6v.9M174 117.3v.8"/>
<path d="M174 110.6l.1 1.2-.1-.3h-8.3M174 118h3.1M174 118v.1M174.1 110.1h.1M174.1 116.2l-.1 1.1h-16.5M174.1 101.8h.1M174.1 102.2h.2v.5h-.2M174.1 107.9h1.7M174.1 108.9h1.7M174.1 108.5h1.7M174.1 114.4v-.7v2.5M174.1 114.4l-.1 3.6"/>
<path d="M174.1 114.4h3.1M175.8 110.1h.1M175.8 110.1h2.5M177.1 110.6v1.2M177.1 118v.1h-3.1M177.1 116.5h5.1M177.2 114.1h2.2M177.2 114.4l-.1 3.6M177.2 113.7v.7M177.2 114.7h5M178.2 110.6a2.09 2.09 0 0 0 2.7 2.1 1.88 1.88 0 0 0 2.1-2.1M178.3 102.7h3.8"/>
<path d="M178.3 103.8h3.8M178.3 104.7h3.8M178.3 108.9h3.8M178.3 100.3l1.9 1.5M179.6 116.8a.87 .87 0 0 0 1 .9M179.6 116.6a.77 .77 0 0 0 1 .8M180 114.1h.5M180 113.7l.1 .3 .4 .1M180 116.6a.62 .62 0 0 0 .6 .6 .62 .62 0 0 0 .6-.6M180.2 101.9v.5M180.2 102.4v.3M180.2 102.2h-.2v.5"/>
<path d="M180.2 101.9h1.9M180.2 101.8v.1M180.2 102.4h1.9M180.2 101.8h1.9M180.5 114.1h.2M180.6 117.4v.3M180.7 114.1h.6M181.2 113.7l-.2 .4h-.3M181.5 114.2l.2 .1h-.2zM181.6 116.6a.76 .76 0 0 1-1 .8M181.6 116.8a.86 .86 0 0 1-1 .9M181.9 114.1h.3"/>
<path d="M182.1 110.1h13.1M182.1 109.3a2.84 2.84 0 0 0-3.8 1 1.81 1.81 0 0 0 2 1.9 2.35 2.35 0 0 0 2.7-1.5l-.1-.6M182.1 110.1h2.4M182.2 113.7v2.8M182.2 116.5l-5.1 .1M183 110.6h10.3M184.5 110.1h.1M184.5 108.9h1.9M184.5 104.4h.1M184.5 102.9h.1M184.5 101.9h.1M184.5 102.4h.1"/>
<path d="M184.6 102.9h.1M184.6 101.9v.5M184.6 102.4v.5M184.6 102.2h.2v.5h-.2M184.6 102.9v1.5M186.4 110.1h.1M186.4 110.1h2.5M188.9 110.1h.1M188.9 102.7h3.8M188.9 103.8h3.8M188.9 104.7h3.8M188.9 108.9h3.8"/>
<path d="M188.9 100.4l1.9 1.4h1.9M190.8 101.9v.5M190.8 102.4v.3M190.8 102.2h-.3v.5M190.8 101.9h1.9M190.8 101.8v.1M190.8 102.4h1.9M192.7 110.1h.1M192.7 110.1h2.5M193.3 110.1v1.7h-10.6M194.7 110.1v3.6h-12.8v.7h-.6v-.7h-1.3v.7h-.6v-.7h-16M195.2 102.2h.2v.5h-.2"/>
<path d="M197.3 105.7l2.5 1.7M197.8 104.8l-.5 .9M199.8 107.4h.1M199.8 107.4l.5-.9-.4 .7 8 5.2M200 107.2l-.2 .2M202.9 106.5l7.4 5.3h4.3M208.8 110.8l-.9 1.6 .9-1.2M208.9 110.8l-.2 .4 .6 .4M209.5 111.3l-.2 .3zM216.7 104.6l.9 .6M216.7 101.4h7.5v7.4h-7.5zM220.5 106.7a.51 .51 0 0 0 0 .9"/>
<path d="M220.5 106.1v2.7M220.7 101.4l-4 5.1M224.2 106.1h-4.3v2.7M224.8 119.7h-1.5v1.4M225.6 119.9v.9M226.2 115.9l1.7 1M226.3 115.9l1.6 1M229 115.9l-6.2 5.6h1.5M229.2 115.8a1.14 1.14 0 0 1 1.8 .6 1.14 1.14 0 0 1-1.3 1.4 1.14 1.14 0 0 1-.6-1.9M229.2 105.6l.6 .1a3.1 3.1 0 0 1 4.2 .4M229.2 106.1h6.6v5h-6.6M229.2 114.2l.1 1.4-.1 .1"/>
<path d="M229.2 114.4v.1M229.2 106.1v5M229.7 105.6a3.1 3.1 0 0 1 4.2 .4M230.6 111.1l.9 .2 1.3-.2M234.6 111.1l-.3 4.5-6.5 5.9h-1M235.8 106.3h.3v.4M235.8 106v4.9M235.8 106l-.5 .1M235.8 106h.1M235.9 109h.2M235.9 107.9h.2M235.9 110.2h.2"/>
<path d="M235.9 109.2h.2M235.9 107.7h.2M235.9 106.7h.2M236.1 110.2v.5h-.3h.1M236.1 107.7v.2M236.1 109v.2M236.1 107.9v1.1M236.1 109.2v1M236.1 106.7v1M90.3 120.4h1.4M90.8 121.4h2.1v.2h-2.1zM91.2 120.8v.6"/>
<path d="M91.9 120.4h1.4M92.5 120.8v.6M93.3 120.1h21.9M116.9 122.6h1.7v.3h-1.7zM117.5 122.2v.4M118 122.2v.4M153.3 120.4h5.1M155.2 121.6h3.3v.5h-3.3zM156.2 120.8v.8M157.5 120.8v.8M179.8 123.4h6.2v.5h-6.2zM180.7 122.9v.5h.2v-.5"/>
<path d="M181 126.5h-.6v3h.6M181 126.5h6v.5M181 126.5v3M181 130.5h2v1h-2zM181.4 123.9v2.6M181.4 129.5v1M181.6 123.9v.6h2.5v-.6M182.2 122.4v-.5h1.3v.5M182.2 124.5v1.2h1.3v-1.2M182.7 125.7v.8M182.7 129.5v1M182.9 121.9v.5"/>
<path d="M182.9 124.5v1.2M182.9 122.4h-3.1v.5h3.1M182.9 122.4v.5M182.9 122.4h3.5M184.5 122.9v.5M185.6 126.5v3M187 129v.5h-6M187.3 122.9v.3h1M187.9 127h-1.5a1.22 1.22 0 0 0 0 2h1.5M188.3 122.9v.3M188.4 122.9l-.1 .3M189.2 122.5v.4h-6.3"/>
<path d="M206.3 130.4l.2 .6h5.8M206.3 130.4h2.6M206.3 124.9h-3.8l-.6 .2M206.6 127.2v1.5M206.6 128.7h-.3v1.7M208.9 125.1h-19.6a1.83 1.83 0 0 0-1.4 1.8 3.8 3.8 0 0 0 1 3.9h17.6M208.9 125.1v5.3M208.9 130.4l.2 .6M209.1 124.6l-.2 .5M209.4 126.5h4.4M209.4 126.5l.2-.4h5.3l.2 .4v2.3l-.2 .4h-5.3l-.2-.4M209.4 126.5v2.3"/>
<path d="M209.4 128.8h4.4M210.9 121.9v-.6h4.8v.6M211.9 122.5a.75 .75 0 0 0-.5 1.2 .75 .75 0 0 0 1.3 0 .75 .75 0 0 0-.5-1.2M212.3 130h2v1.3h-2zM212.7 122.5v.4M212.7 123.6v2.5M212.7 129.2v.8M212.7 124.6h-6.2l-.2 .5v2.1h.3M213.8 128.8l.2 .4M213.8 126.5v2.3M213.9 125l.6 1.1M213.9 122.5v.3"/>
<path d="M213.9 123.8v2.3M213.9 129.2v.8M214 126.1l-.2 .4M214.3 122.5a.75 .75 0 0 0-.4 1.2 .75 .75 0 0 0 1.2 0 .75 .75 0 0 0-.4-1.2M214.6 129.2l-.4 .8M219.8 122.5v.5h5.6M220.2 123v.3h1M221.2 123v.3M221.3 123v.3h-.1M221.4 122.5v-.6h-35v.6h39M222.3 121.7h6.3v.4h-6.3zM223 122.1v.2h.3"/>
<path d="M223.3 121.6v.1M223.3 122.2v.3M223.3 122.2h.4M223.3 121.5v.1M223.3 122.1v.1M223.3 121.6h1M223.7 122.1v.4M224.3 121.7v-.9h2.5v.9M224.9 120.8v-.9h1.3v.9M224.9 123v.6h1.3v-.6M225.4 122.5h3.2v.5h-3.2M225.4 122.5v.5"/>
<path d="M225.6 123v.6M226.8 121.6h.8M227.3 122.2h.3v-.1v.4M227.3 122.1v.4M227.6 121.6v.1M227.6 121.5v.1M227.9 122.1v.2h-.3"/>
<circle cx="212" cy="58.8" r=".37"/>
<circle cx="214.5" cy="58.8" r=".37"/>
<circle cx="44.3" cy="68.6" r=".38"/>
<circle cx="49" cy="76.6" r=".88"/>
<circle cx="91.8" cy="63" r="1"/>
<circle cx="155.6" cy="66.9" r=".37"/>
<circle cx="158.1" cy="66.9" r=".37"/>
<circle cx="166.2" cy="69.9" r=".22"/>
<circle cx="181.6" cy="68.2" r=".11"/>
<circle cx="229.9" cy="65.5" r=".87"/>
<circle cx="166.1" cy="90.7" r=".26"/>
<circle cx="166.2" cy="91.8" r=".25"/>
<circle cx="168.7" cy="93.2" r=".25"/>
<circle cx="168.7" cy="89.1" r=".25"/>
<circle cx="168.8" cy="94.7" r=".25"/>
<circle cx="168.8" cy="87.7" r=".25"/>
<circle cx="170.2" cy="93.3" r=".25"/>
<circle cx="170.2" cy="89.1" r=".25"/>
<circle cx="170.3" cy="94.6" r=".25"/>
<circle cx="170.3" cy="87.7" r=".25"/>
<circle cx="179.6" cy="94.6" r=".25"/>
<circle cx="179.6" cy="87.7" r=".25"/>
<circle cx="179.7" cy="89.1" r=".24"/>
<circle cx="179.7" cy="93.3" r=".25"/>
<circle cx="181.1" cy="94.7" r=".25"/>
<circle cx="181.1" cy="87.7" r=".25"/>
<circle cx="181.2" cy="93.2" r=".25"/>
<circle cx="181.2" cy="89.1" r=".25"/>
<circle cx="189.7" cy="93.2" r=".25"/>
<circle cx="189.7" cy="89.1" r=".25"/>
<circle cx="189.8" cy="87.7" r=".25"/>
<circle cx="189.8" cy="94.6" r=".24"/>
<circle cx="191.2" cy="93.3" r=".25"/>
<circle cx="191.3" cy="89.1" r=".25"/>
<circle cx="191.4" cy="94.6" r=".25"/>
<circle cx="191.4" cy="87.7" r=".25"/>
<circle cx="44.3" cy="113.8" r=".37"/>
<circle cx="49" cy="105.8" r=".87"/>
<circle cx="91.8" cy="119.4" r=".99"/>
<circle cx="155.6" cy="115.5" r=".37"/>
<circle cx="158.1" cy="115.5" r=".37"/>
<circle cx="166.2" cy="112.5" r=".22"/>
<circle cx="179.7" cy="114.3" r=".12"/>
<circle cx="212" cy="123.2" r=".38"/>
<circle cx="214.5" cy="123.2" r=".38"/>
</g>
<g font-size="8.5">
<text x="157.8" y="195.4">shapr3d_export_2019-10-14_23h</text>
<text x="198.9" y="195.5">A</text>
</g>
<g font-size="8.1">
<text x="67.6" y="8.9">2</text>
<text x="207.3" y="8.9">1</text>
<text x="4.4" y="56.2">B</text>
<text x="270.4" y="56.2">B</text>
<text x="3.7" y="164.1">A</text>
<text x="269.7" y="164.1">A</text>
<text x="67.6" y="212.4">2</text>
<text x="207.3" y="212.4">1</text>
</g>
<g font-size="3.4">
<text x="197.8" y="166">TITLE:</text>
<text x="198.7" y="188.1">SIZE</text>
<text x="207.5" y="188.1">DWG. NO.</text>
<text x="256.5" y="188.2">REV</text>
<text x="198.8" y="201.7">SCALE: 1:24</text>
<text x="217.7" y="201.8">WEIGHT:</text>
<text x="244.5" y="201.7">SHEET 1 OF 1</text>
</g>
<text font-size="2.4" x="119.8" y="156.2">UNLESS OTHERWISE SPECIFIED:</text>
<g font-size="2.2">
<text x="119.5" y="161.8">DIMENSIONS ARE IN INCHES</text>
<text x="154.8" y="161.4">DRAWN</text>
<text x="175.4" y="156.6">NAME</text>
<text x="187.9" y="156.7">DATE</text>
<text x="119.5" y="164.4">TOLERANCES:</text>
<text x="119.5" y="167.1">FRACTIONAL</text>
<text x="154.9" y="166.3">CHECKED</text>
<text x="119.5" y="169.7">ANGULAR: MACH</text>
<text x="119.5" y="172.4">TWO PLACE DECIMAL</text>
<text x="142.5" y="169.7">BEND</text>
<text x="154.8" y="171">ENG APPR.</text>
<text x="119.5" y="175">THREE PLACE DECIMAL</text>
<text x="154.9" y="175.7">MFG APPR.</text>
<text x="154.9" y="180.4">Q.A.</text>
<text x="154.9" y="184.6">COMMENTS:</text>
</g>
<g font-size="2.1">
<text x="75.5" y="195.7">NEXT ASSY</text>
<text x="100.9" y="195.7">USED ON</text>
<text x="86.9" y="201.5">APPLICATION</text>
<text x="123.1" y="201.6">DO NOT SCALE DRAWING</text>
</g>
<g font-size="2">
<text x="31.5" y="182.9">PROPRIETARY AND CONFIDENTIAL</text>
<text x="119.2" y="180.6">INTERPRET GEOMETRIC</text>
<text x="119.2" y="183.1">TOLERANCING PER:</text>
<text x="27.8" y="186.5">THE INFORMATION CONTAINED IN THIS</text>
<text x="27.8" y="189">DRAWING IS THE SOLE PROPERTY OF</text>
<text x="27.8" y="191.6">&lt;INSERT COMPANY NAME HERE&gt;. ANY</text>
<text x="119.1" y="186.7">MATERIAL</text>
<text x="27.8" y="194.1">REPRODUCTION IN PART OR AS A WHOLE</text>
<text x="27.8" y="196.6">WITHOUT THE WRITTEN PERMISSION OF</text>
<text x="119.1" y="193.5">FINISH</text>
<text x="27.8" y="199.1">&lt;INSERT COMPANY NAME HERE&gt; IS</text>
<text x="27.8" y="201.7">PROHIBITED.</text>
</g>
</svg>
